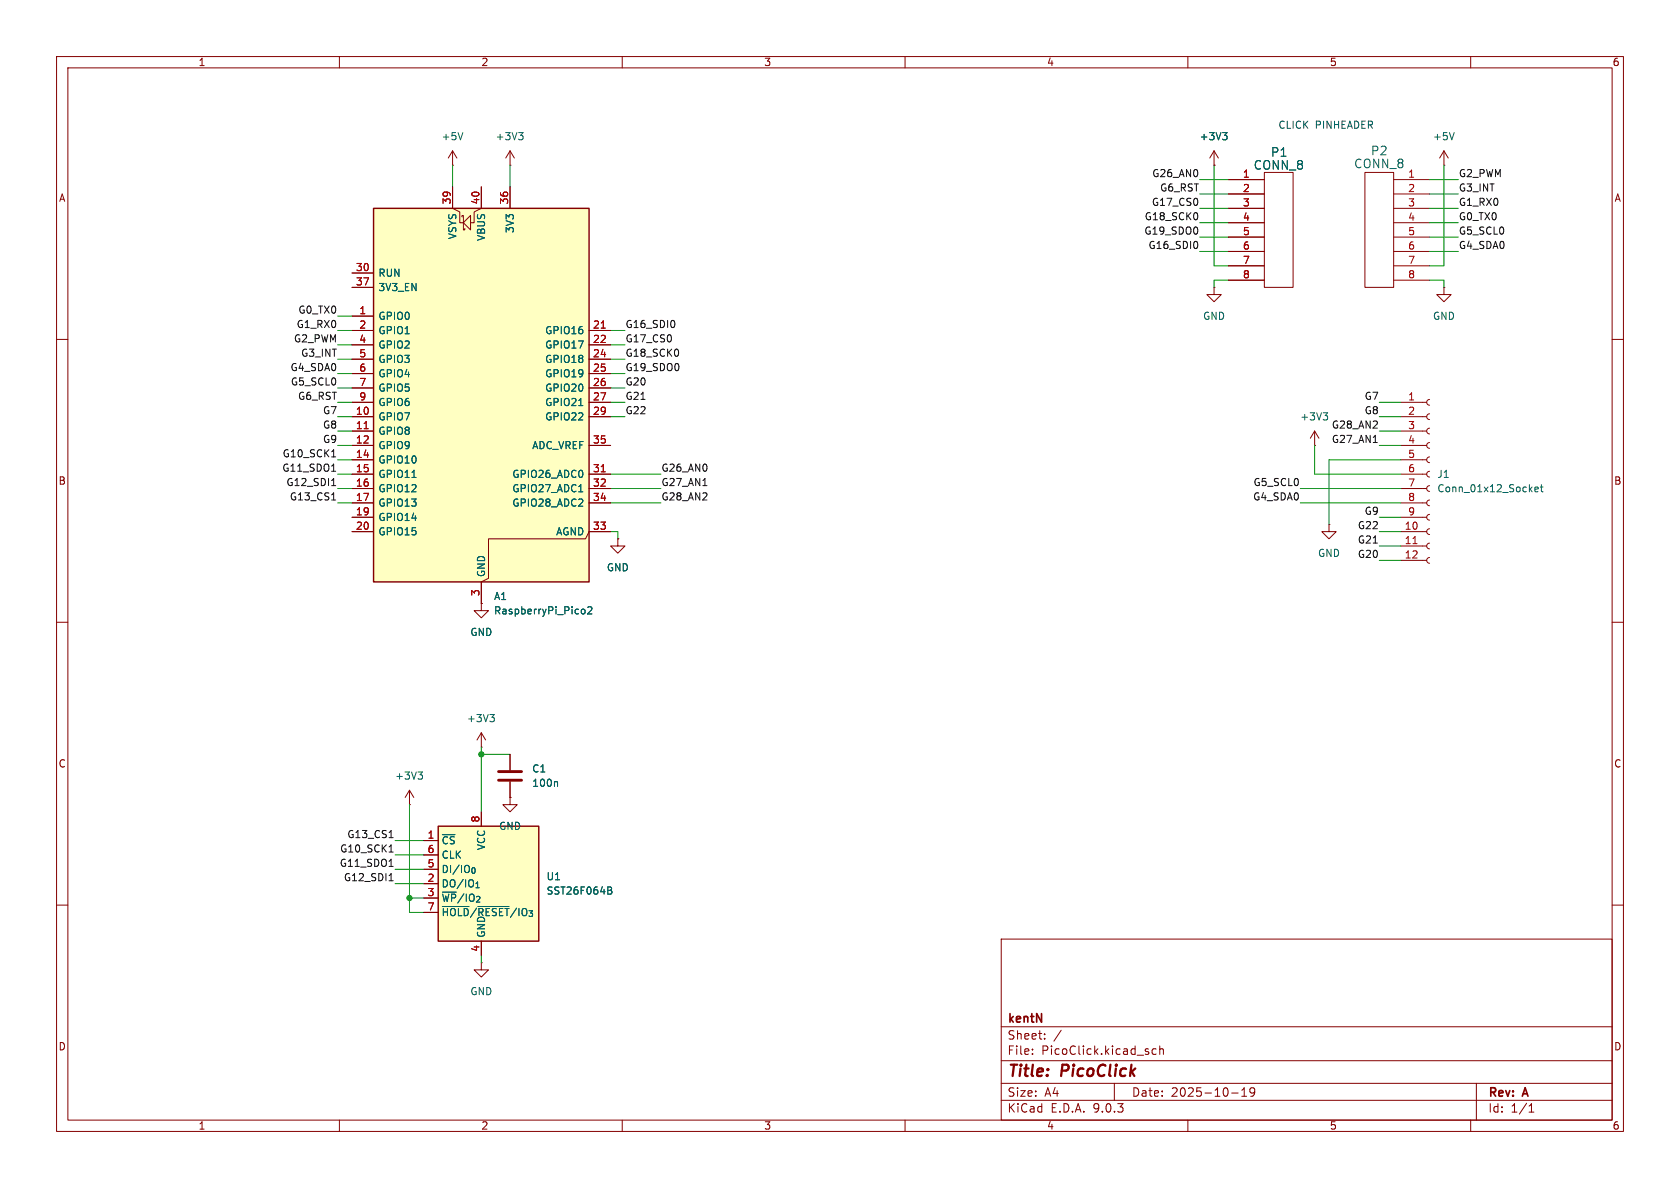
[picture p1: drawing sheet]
<svg xmlns="http://www.w3.org/2000/svg" width="297mm" height="210mm" viewBox="0 0 297 210" stroke-linecap="round" stroke-linejoin="round" font-family="sans-serif">
<g fill="none" stroke="#840000" stroke-width=".18">
<path d="M10 10h277v190h-277zM12 12h273v186h-273zM60 10v2M110 10v2M160 10v2M210 10v2M260 10v2M10 60h2M285 60h2M10 110h2M285 110h2M10 160h2"/>
<path d="M177 166h108v32h-108zM285 160h2M60 198v2M110 198v2M160 198v2M177 194.5h108M177 191.5h108M177 187.5h108M177 181.5h108M182.5 186.3v.1M182.5 185.5v.1M184.7 183.6v.1"/>
<path d="M184.7 182.8v.1M187.6 182.1l-1.3 2M197 191.5v3M204.4 185.5l-.4-.1-.3 .3v.4l.1 .2h.6M205 185.5l.2-.1 .4 .1 .1 .9M205 184.9v1.5M210 198v2M217.7 193.2h1.2M219.5 193.8h.9M219.5 192.7l.5-.4v1.5M221.8 192.9l-.3 .3h-.3l-.2-.3 .1-.5 .4-.1 .2 .1a.99 .99 0 0 1-.3 1.4h-.3M260 198v2"/>
<path d="M261 191.5v6.5M270.3 196.6h.9M270.3 195.5l.4-.4v1.5"/>
</g>
<path d="M66 36.8h38.1v66.1h-38.1z" fill="#ffffc2"/>
<path d="M66 36.8h38.1v66.1h-38.1z" fill="none" stroke="#840000" stroke-width=".25"/>
<g fill="none" stroke="#840000" stroke-width=".18">
<path d="M80 33v3.8l1.3 .7v1.9h.6M80 29.2h.1M80 26.7v2.5M80 26.7l-.8 1.2M80 26.7l.8 1.2M81.7 38.4v-.3h.2v2.5h.3v-.2M81.9 39.4l1.3-1.3v2.5zM85.1 33v3.8l-1.3 .7v1.9h-.6M90.2 29.2h.1M90.2 26.7v2.5M90.2 33v3.8M90.2 26.7l-.8 1.2"/>
<path d="M90.2 26.7l.7 1.2M62.2 48.3h3.8M62.2 50.8h3.8M62.2 55.9h3.8M62.2 58.4h3.8M104.1 58.4h3.8M62.2 61h3.8M62.2 63.5h3.8M62.2 66h3.8M62.2 68.6h3.8M62.2 71.1h3.8M62.2 73.7h3.8"/>
<path d="M62.2 76.2h3.8M62.2 78.7h3.8M104.1 61h3.8M104.1 63.5h3.8M104.1 66h3.8M104.1 68.6h3.8M104.1 71.1h3.8M104.1 73.7h3.8M104.1 78.7h3.8M247.6 71.1h4.6M247.6 73.7h4.6M247.6 76.2h4.6"/>
<path d="M247.6 78.7h4.6M252.7 70.6l-.3 .2-.2 .3 .2 .4 .3 .1M252.7 73.2l-.3 .1-.2 .4 .2 .3 .3 .2M252.7 75.7l-.3 .1-.2 .4 .2 .4 .3 .1M252.7 78.2l-.3 .2-.2 .3 .2 .4 .3 .1M62.2 81.3h3.8M62.2 83.8h3.8M62.2 86.4h3.8M62.2 88.9h3.8M62.2 91.4h3.8M62.2 94h3.8M104.1 83.8h3.8"/>
<path d="M104.1 86.4h3.8M104.1 88.9h3.8M107.9 94h-3.8l-.6 1.3h-17.1v6.9l-1.3 .7v3.8M109.2 95.3v1.2h1.3l-1.3 1.3-1.3-1.3h1.3M109.2 95.3h.1M234.9 92.7v1.3h1.3l-1.3 1.3-1.2-1.3h1.2M234.9 92.7h.1M247.6 81.3h4.6M247.6 83.8h4.6M247.6 86.4h4.6M247.6 88.9h4.6M247.6 91.4h4.6"/>
<path d="M247.6 94h4.6M247.6 96.5h4.6M247.6 99.1h4.6M252.7 80.8l-.3 .1-.2 .4 .2 .3 .3 .2M252.7 83.3l-.3 .2-.2 .3 .2 .4 .3 .1M252.7 85.9l-.3 .1-.2 .4 .2 .3 .3 .2M252.7 88.4l-.3 .1-.2 .4 .2 .4 .3 .1M252.7 90.9l-.3 .2-.2 .3 .2 .4 .3 .1M252.7 93.5l-.3 .1-.2 .4 .2 .3 .3 .2M252.7 96l-.3 .2-.2 .3 .2 .4 .3 .1M252.7 98.6l-.3 .1-.2 .4 .2 .3 .3 .2M85.1 106.7v1.3h1.3l-1.3 1.2-1.3-1.2h1.3"/>
<path d="M85.1 106.7h.1M72.4 139.7l-.8 1.3M72.4 139.7l.8 1.3M72.4 139.7v2.5M85.1 132.1h.1M85.1 129.5v2.6M85.1 129.5l-.8 1.3M85.1 129.5l.8 1.3M90.2 133.4v2.7M90.2 138.2v2.8M72.4 142.2h.1M90.2 141v1.2h1.2l-1.2 1.3-1.3-1.3h1.3"/>
<path d="M90.2 141h.1M85.1 170.2v1.3h1.3l-1.3 1.2-1.3-1.2h1.3M85.1 170.2h.1"/>
</g>
<path d="M106.3 58h.7M64.4 75.8h.7M106.3 83.4h.7M249.8 96.1h.7" fill="none" stroke="#a90000" stroke-width=".18"/>
<g fill="none" stroke="#006464" stroke-width=".18">
<path d="M81.8 23.4l-.4 1.3M91.7 23.4h.8l-.5 .5M92.2 23.9l.3 .3v.3l-.3 .2M102.3 71.7h.7M72.8 84.4h.8M102.3 86.9h.7M271.3 86.5l.7-.1-.1-.2-.4-.1-.2 .2 .1 .6h.5M272.3 86.1h.5M272.5 85.7v1.1l.3 .1M102.9 107.7h.3l.2 .2-.1 .6h-.4M103.9 107.4l.5-.1 .2 .3-.7 .9h.7M73.9 136.5h.8l-.4 .5"/>
<path d="M74.4 137l.3 .2v.3l-.3 .2M86.6 126.3h.8l-.4 .5M87.1 126.8l.3 .2v.3l-.3 .3M98.4 138.2l.2 .1v.7"/>
</g>
<path d="M88.1 136.4h4.1M88.1 137.9h4.1" fill="none" stroke="#840000" stroke-width=".51"/>
<path d="M77.5 146.1h17.7v20.3h-17.7z" fill="#ffffc2"/>
<path d="M77.5 146.1h17.7v20.3h-17.7z" fill="none" stroke="#840000" stroke-width=".25"/>
<g fill="none" stroke="#840000" stroke-width=".18">
<path d="M80 33v3.8M85.1 33v3.8M90.2 33v3.8M214.6 29.2h.1M214.6 26.7l-.7 1.2M214.6 26.7l.8 1.2M214.6 26.7v2.5M217.2 31.8h6.3M217.2 34.3h6.3M217.2 36.8h6.3M217.2 39.4h6.3M223.5 30.5h5.1v20.3h-5.1z"/>
<path d="M241.3 30.5h5.1v20.3h-5.1zM246.4 31.8h6.3M246.4 34.3h6.3M246.4 36.8h6.3M246.4 39.4h6.3M255.3 29.2h.1M255.3 26.7l-.8 1.2M255.3 26.7l.7 1.2M255.3 26.7v2.5M62.2 48.3h3.8M62.2 50.8h3.8M62.2 55.9h3.8"/>
<path d="M62.2 58.4h3.8M104.1 58.4h3.8M214.6 50.8v1.3h1.3l-1.3 1.2-1.2-1.2h1.2M214.6 50.8h.1M217.2 41.9h6.3M217.2 44.5h6.3M217.2 47h6.3M217.2 49.5h6.3M246.4 41.9h6.3M246.4 44.5h6.3M246.4 47h6.3M246.4 49.5h6.3"/>
<path d="M255.3 50.8v1.3h1.2l-1.2 1.2-1.3-1.2h1.3M255.3 50.8h.1M62.2 61h3.8M62.2 63.5h3.8M62.2 66h3.8M62.2 68.6h3.8M62.2 71.1h3.8M62.2 73.7h3.8M62.2 76.2h3.8M62.2 78.7h3.8M104.1 61h3.8M104.1 63.5h3.8"/>
<path d="M104.1 66h3.8M104.1 68.6h3.8M104.1 71.1h3.8M104.1 73.7h3.8M104.1 78.7h3.8M232.4 78.7h.1M232.4 76.2l-.8 1.3M232.4 76.2l.8 1.3M232.4 76.2v2.5M62.2 81.3h3.8M62.2 83.8h3.8M62.2 86.4h3.8"/>
<path d="M62.2 88.9h3.8M62.2 91.4h3.8M62.2 94h3.8M104.1 83.8h3.8M104.1 86.4h3.8M104.1 88.9h3.8M104.1 94h3.8M109.2 95.3h.1M85.1 106.7h.1M85.1 102.9v3.8M90.2 133.4v2.7M90.2 138.2v2.8"/>
<path d="M74.9 148.6h2.6M74.9 151.1h2.6M74.9 153.7h2.6M74.9 156.2h2.6M74.9 158.8h2.6M85.1 143.5v2.6M90.2 141h.1M74.9 161.3h2.6M85.1 166.4v2.5"/>
</g>
<g fill="none" stroke="#006464" stroke-width=".18">
<path d="M216.1 23.4h.8l-.4 .5M216.7 23.9l.2 .3v.3l-.2 .2M257.1 23.4l-.4 1.3M102.3 71.7h.7M233.9 73h.8l-.4 .5M234.5 73.5l.2 .2v.3l-.2 .2M72.8 84.4h.8M102.3 86.9h.7M102.9 107.7h.3l.2 .2-.1 .6h-.4M103.9 107.4l.5-.1 .2 .3-.7 .9h.7M98.4 138.2l.2 .1v.7M107.5 156.8l.6 .1v.3l-.2 .2"/>
<path d="M107.5 157.4h.4M107.9 157.4l.3 .2-.1 .3-.6 .2M78.2 160.2h4.7M84.5 160.2h5.5"/>
</g>
<path d="M211.7 42.9v.8M242.8 78.2h.7M58.6 85.8h.7M58.6 83.3h.7M58.6 88.4h.7M58.6 80.8h.7M124.3 85.8h.7M68.8 150.6h.7M68.8 148.1h.7M68.8 153.2h.7M68.8 155.7h.7" fill="none" stroke="#0f0f0f" stroke-width=".18"/>
<g fill="none" stroke="#009600" stroke-width=".18">
<path d="M80 29.2v3.8M90.2 29.2v3.8M212.1 34.3h5.1M212.1 39.4h5.1M212.1 36.8h5.1M212.1 31.8h5.1M214.6 29.2v17.8h2.6M252.7 34.3h5.1M252.7 39.4h5.1M252.7 36.8h5.1M252.7 31.8h5.1M255.3 29.2v17.8h-2.6"/>
<path d="M59.7 58.4h2.5M59.7 55.9h2.5M107.9 58.4h2.6M212.1 41.9h5.1M212.1 44.5h5.1M217.2 49.5h-2.6v1.3M252.7 49.5h2.6v1.3M252.7 41.9h5.1M252.7 44.5h5.1M59.7 63.5h2.5M59.7 61h2.5M59.7 66h2.5"/>
<path d="M59.7 68.6h2.5M59.7 73.7h2.5M59.7 71.1h2.5M59.7 78.7h2.5M59.7 76.2h2.5M107.9 63.5h2.6M107.9 61h2.6M107.9 66h2.6M107.9 68.6h2.6M107.9 73.7h2.6M107.9 71.1h2.6M232.4 78.7v5.1h15.2"/>
<path d="M243.8 73.7h3.8M243.8 71.1h3.8M243.8 78.7h3.8M243.8 76.2h3.8M59.7 88.9h2.5M59.7 81.3h2.5M59.7 83.8h2.5M59.7 86.4h2.5M107.9 88.9h8.9M107.9 83.8h8.9M107.9 86.4h8.9M107.9 94h1.3v1.3"/>
<path d="M229.9 88.9h17.7M229.9 86.4h17.7M243.8 96.5h3.8M243.8 94h3.8M243.8 99.1h3.8M243.8 91.4h3.8M247.6 81.3h-12.7v11.4M85.1 132.1v11.4M85.1 133.4h5.1M69.8 153.7h5.1M69.8 156.2h5.1M69.8 151.1h5.1"/>
<path d="M69.8 148.6h5.1M72.4 158.8h2.5M72.4 142.2v19.1h2.5M85.1 168.9v1.3"/>
</g>
<path d="M106.3 58h.7M64.4 75.8h.7M106.3 83.4h.7" fill="none" stroke="#a90000" stroke-width=".18"/>
<g fill="#009600" stroke="#009600" stroke-width=".18">
<circle cx="85.1" cy="133.4" r=".46"/>
<circle cx="72.4" cy="158.8" r=".46"/>
</g>
<g font-size="2.8" fill="#840000">
<text x="178" y="190.9">Title:</text>
<text x="187.7" y="190.9">PicoClick</text>
</g>
<g font-size="2.1" fill="#006464">
<text x="224.6" y="27.9">P1</text>
<text x="239.3" y="29.9">CONN_8</text>
<text x="242.3" y="27.7">P2</text>
<text x="221.5" y="30.2">CONN_8</text>
</g>
<g font-size="2.1" fill="#840000">
<text x="178" y="184">Sheet:</text>
<text x="178" y="181.2">kentN</text>
<text x="178" y="186.7">File:</text>
<text x="184.1" y="186.7">PicoClick.kicad_sch</text>
<text x="178" y="196.9">KiCad</text>
<text x="178" y="194.1">Size:</text>
<text x="184.7" y="194.1">A4</text>
<text x="185.7" y="196.9">E.D.A.</text>
<text x="193.3" y="196.9">9.0.3</text>
<text x="200" y="194.1">Date:</text>
<text x="207" y="194.1">2025-10-19</text>
<text x="263" y="194.3">Rev:</text>
<text x="263" y="196.9">Id:</text>
<text x="267.1" y="196.9">1/1</text>
<text x="269.4" y="194.3">A</text>
</g>
<g font-size="1.8" fill="#840000">
<text x="35" y="11.9">1</text>
<text x="85" y="11.9">2</text>
<text x="135" y="11.9">3</text>
<text x="185" y="11.9">4</text>
<text x="235" y="11.9">5</text>
<text x="285" y="11.9">6</text>
<text x="10.3" y="35.9">A</text>
<text x="285.3" y="35.9">A</text>
<text x="10.3" y="85.9">B</text>
<text x="285.3" y="85.9">B</text>
<text x="10.3" y="135.9">C</text>
<text x="285.3" y="135.9">C</text>
<text x="10.3" y="185.9">D</text>
<text x="285.3" y="185.9">D</text>
<text x="35" y="199.9">1</text>
<text x="85" y="199.9">2</text>
<text x="135" y="199.9">3</text>
<text x="185" y="199.9">4</text>
<text x="235" y="199.9">5</text>
<text x="285" y="199.9">6</text>
</g>
<g font-size="1.8" fill="#0000c2">
<text x="225.9" y="23">CLICK</text>
<text x="232.5" y="23">PINHEADER</text>
</g>
<g font-size="1.8" fill="#006464">
<text x="78" y="25">+5V</text>
<text x="87.5" y="25">+3V3</text>
<text x="212" y="25">+3V3</text>
<text x="253.2" y="25">+5V</text>
<text x="91" y="41.3" transform="rotate(-90 91 41.3)">3V3</text>
<text x="80.9" y="42.4" transform="rotate(-90 80.9 42.4)">VSYS</text>
<text x="86" y="42.7" transform="rotate(-90 86 42.7)">VBUS</text>
<text x="66.8" y="49.1">RUN</text>
<text x="66.8" y="51.7">3V3_EN</text>
<text x="66.8" y="56.7">GPIO0</text>
<text x="66.8" y="59.3">GPIO1</text>
<text x="96.3" y="59.3">GPIO16</text>
<text x="212.6" y="56.7">GND</text>
<text x="253.2" y="56.7">GND</text>
<text x="66.8" y="61.8">GPIO2</text>
<text x="66.8" y="64.4">GPIO3</text>
<text x="96.3" y="61.8">GPIO17</text>
<text x="96.3" y="64.4">GPIO18</text>
<text x="66.8" y="66.9">GPIO4</text>
<text x="66.8" y="69.4">GPIO5</text>
<text x="66.8" y="72">GPIO6</text>
<text x="96.3" y="66.9">GPIO19</text>
<text x="96.3" y="69.4">GPIO20</text>
<text x="96.3" y="72">GPIO21</text>
<text x="66.8" y="74.5">GPIO7</text>
<text x="66.8" y="77.1">GPIO8</text>
<text x="96.3" y="74.5">GPIO22</text>
<text x="229.8" y="74.5">+3V3</text>
<text x="66.8" y="79.6">GPIO9</text>
<text x="66.8" y="82.1">GPIO10</text>
<text x="94" y="79.6">ADC_VREF</text>
<text x="66.8" y="84.7">GPIO11</text>
<text x="66.8" y="87.2">GPIO12</text>
<text x="66.8" y="89.8">GPIO13</text>
<text x="90.5" y="84.7">GPIO26_ADC0</text>
<text x="90.5" y="87.2">GPIO27_ADC1</text>
<text x="90.5" y="89.8">GPIO28_ADC2</text>
<text x="254" y="84.7">J1</text>
<text x="254" y="87.2">Conn_01x12_Socket</text>
<text x="66.8" y="92.3">GPIO14</text>
<text x="66.8" y="94.8">GPIO15</text>
<text x="98.2" y="94.8">AGND</text>
<text x="107.2" y="101.2">GND</text>
<text x="232.9" y="98.7">GND</text>
<text x="86" y="102.1" transform="rotate(-90 86 102.1)">GND</text>
<text x="87.2" y="106.3">A1</text>
<text x="83.1" y="112.6">GND</text>
<text x="87.2" y="108.8">RaspberryPi_Pico2</text>
<text x="82.4" y="127.9">+3V3</text>
<text x="94" y="136.8">C1</text>
<text x="69.7" y="138">+3V3</text>
<text x="94" y="139.3">100n</text>
<text x="78" y="149.5">~{CS}</text>
<text x="88.1" y="146.9">GND</text>
<text x="78" y="152">CLK</text>
<text x="78" y="154.5">DI/IO_{0}</text>
<text x="86" y="150.4" transform="rotate(-90 86 150.4)">VCC</text>
<text x="96.5" y="155.8">U1</text>
<text x="78" y="157.1">DO/IO_{1}</text>
<text x="78" y="159.6">~{WP}/IO_{2}</text>
<text x="96.5" y="158.3">SST26F064B</text>
<text x="78" y="162.2">~{HOLD}/~{RESET}/IO_{3}</text>
<text x="86" y="165.9" transform="rotate(-90 86 165.9)">GND</text>
<text x="83.1" y="176.1">GND</text>
</g>
<g font-size="1.8" fill="#0f0f0f">
<text x="203.6" y="31.4">G26_AN0</text>
<text x="205" y="33.9">G6_RST</text>
<text x="257.8" y="33.9">G3_INT</text>
<text x="257.8" y="31.4">G2_PWM</text>
<text x="202.2" y="41.6">G19_SDO0</text>
<text x="202.3" y="39">G18_SCK0</text>
<text x="203.5" y="36.5">G17_CS0</text>
<text x="257.8" y="36.5">G1_RX0</text>
<text x="257.8" y="39">G0_TX0</text>
<text x="257.8" y="41.6">G5_SCL0</text>
<text x="202.9" y="44.1">G16_SDI0</text>
<text x="257.8" y="44.1">G4_SDA0</text>
<text x="52.4" y="58.1">G1_RX0</text>
<text x="52.7" y="55.5">G0_TX0</text>
<text x="110.5" y="58.1">G16_SDI0</text>
<text x="51.3" y="65.7">G4_SDA0</text>
<text x="51.9" y="60.6">G2_PWM</text>
<text x="53.1" y="63.2">G3_INT</text>
<text x="110.5" y="60.6">G17_CS0</text>
<text x="110.5" y="65.7">G19_SDO0</text>
<text x="110.5" y="63.2">G18_SCK0</text>
<text x="51.3" y="68.2">G5_SCL0</text>
<text x="52.6" y="70.8">G6_RST</text>
<text x="110.5" y="68.2">G20</text>
<text x="110.5" y="70.8">G21</text>
<text x="241.2" y="70.8">G7</text>
<text x="57" y="73.3">G7</text>
<text x="57" y="75.9">G8</text>
<text x="110.5" y="73.3">G22</text>
<text x="235.4" y="75.9">G28_AN2</text>
<text x="241.2" y="73.3">G8</text>
<text x="49.8" y="83.5">G11_SDO1</text>
<text x="49.9" y="80.9">G10_SCK1</text>
<text x="57" y="78.4">G9</text>
<text x="116.8" y="83.5">G26_AN0</text>
<text x="235.4" y="78.4">G27_AN1</text>
<text x="50.5" y="86">G12_SDI1</text>
<text x="51.1" y="88.6">G13_CS1</text>
<text x="116.8" y="86">G27_AN1</text>
<text x="116.8" y="88.6">G28_AN2</text>
<text x="221.4" y="88.6">G4_SDA0</text>
<text x="221.5" y="86">G5_SCL0</text>
<text x="239.9" y="93.6">G22</text>
<text x="241.2" y="91.1">G9</text>
<text x="239.9" y="98.7">G20</text>
<text x="239.9" y="96.2">G21</text>
<text x="61.3" y="148.2">G13_CS1</text>
<text x="60" y="153.3">G11_SDO1</text>
<text x="60" y="150.8">G10_SCK1</text>
<text x="60.7" y="155.9">G12_SDI1</text>
</g>
<g font-size="1.8" fill="#a90000">
<text x="219.6" y="31.5">1</text>
<text x="219.6" y="34">2</text>
<text x="248.8" y="31.5">1</text>
<text x="248.8" y="34">2</text>
<text x="79.8" y="36.2" transform="rotate(-90 79.8 36.2)">39</text>
<text x="84.8" y="36.2" transform="rotate(-90 84.8 36.2)">40</text>
<text x="89.9" y="36.2" transform="rotate(-90 89.9 36.2)">36</text>
<text x="219.6" y="36.6">3</text>
<text x="219.6" y="39.1">4</text>
<text x="219.6" y="41.7">5</text>
<text x="248.8" y="36.6">3</text>
<text x="248.8" y="39.1">4</text>
<text x="248.8" y="41.7">5</text>
<text x="219.6" y="44.2">6</text>
<text x="219.6" y="46.7">7</text>
<text x="248.8" y="44.2">6</text>
<text x="248.8" y="46.7">7</text>
<text x="62.8" y="48">30</text>
<text x="62.8" y="50.5">37</text>
<text x="219.6" y="49.3">8</text>
<text x="248.8" y="49.3">8</text>
<text x="63.4" y="55.6">1</text>
<text x="63.4" y="58.2">2</text>
<text x="104.7" y="58.2">21</text>
<text x="63.4" y="60.7">4</text>
<text x="63.4" y="63.2">5</text>
<text x="63.4" y="65.8">6</text>
<text x="104.7" y="60.7">22</text>
<text x="104.7" y="63.2">24</text>
<text x="104.7" y="65.8">25</text>
<text x="63.4" y="68.3">7</text>
<text x="63.4" y="70.9">9</text>
<text x="104.7" y="68.3">26</text>
<text x="104.7" y="70.9">27</text>
<text x="248.8" y="70.9">1</text>
<text x="62.8" y="73.4">10</text>
<text x="62.8" y="75.9">11</text>
<text x="104.7" y="73.4">29</text>
<text x="248.8" y="73.4">2</text>
<text x="248.8" y="75.9">3</text>
<text x="62.8" y="78.5">12</text>
<text x="62.8" y="81">14</text>
<text x="62.8" y="83.6">15</text>
<text x="104.7" y="78.5">35</text>
<text x="104.7" y="83.6">31</text>
<text x="248.8" y="78.5">4</text>
<text x="248.8" y="81">5</text>
<text x="248.8" y="83.6">6</text>
<text x="62.8" y="86.1">16</text>
<text x="62.8" y="88.6">17</text>
<text x="104.7" y="86.1">32</text>
<text x="104.7" y="88.6">34</text>
<text x="248.8" y="86.1">7</text>
<text x="248.8" y="88.6">8</text>
<text x="62.8" y="91.2">19</text>
<text x="62.8" y="93.7">20</text>
<text x="104.7" y="93.7">33</text>
<text x="248.2" y="93.7">10</text>
<text x="248.8" y="91.2">9</text>
<text x="248.2" y="96.3">11</text>
<text x="248.2" y="98.8">12</text>
<text x="84.8" y="105.5" transform="rotate(-90 84.8 105.5)">3</text>
<text x="75.5" y="148.3">1</text>
<text x="84.8" y="145.5" transform="rotate(-90 84.8 145.5)">8</text>
<text x="75.5" y="150.9">6</text>
<text x="75.5" y="153.4">5</text>
<text x="75.5" y="156">2</text>
<text x="75.5" y="158.5">3</text>
<text x="75.5" y="161">7</text>
<text x="84.8" y="168.3" transform="rotate(-90 84.8 168.3)">4</text>
</g>
</svg>
